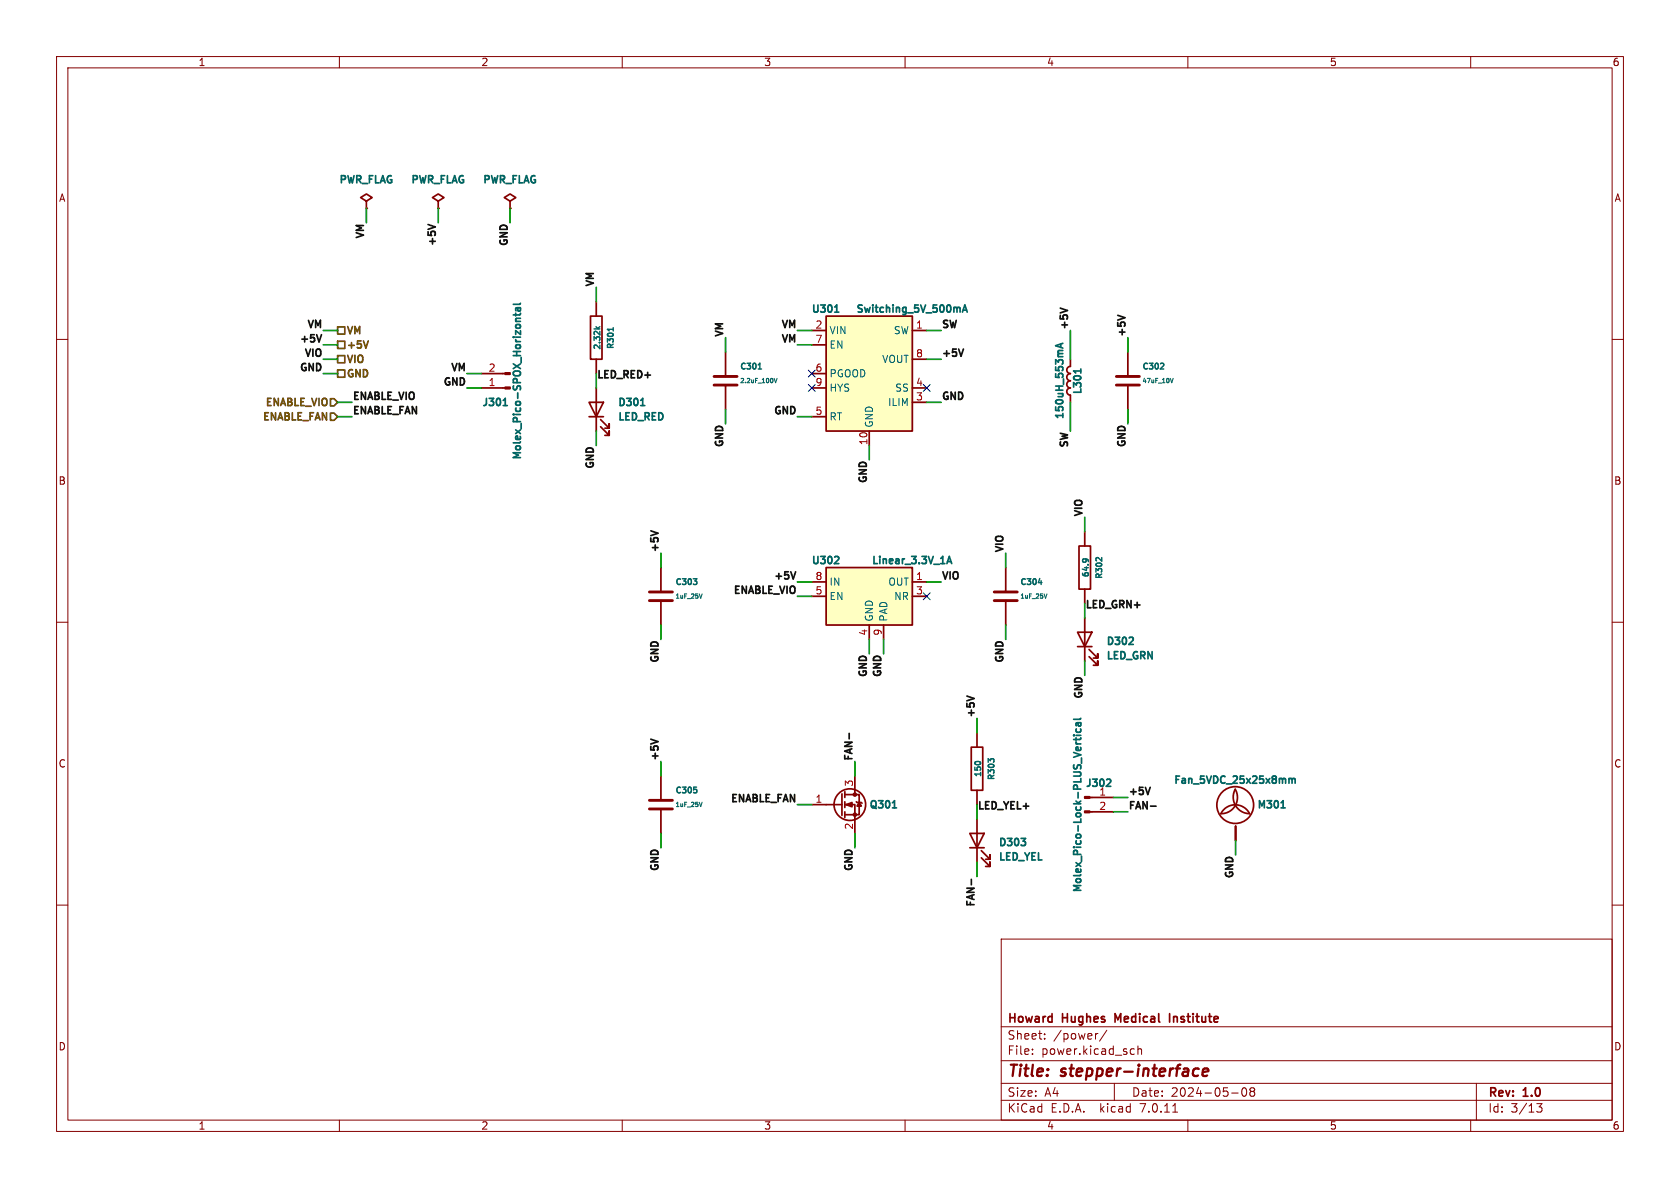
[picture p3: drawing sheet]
<svg xmlns="http://www.w3.org/2000/svg" width="297mm" height="210mm" viewBox="0 0 297 210" stroke-linecap="round" stroke-linejoin="round" font-family="sans-serif">
<g fill="none" stroke="#840000" stroke-width=".18">
<path d="M10 10h277v190h-277zM12 12h273v186h-273zM60 10v2M110 10v2M160 10v2M210 10v2M260 10v2M10 60h2M285 60h2M10 110h2M285 110h2M10 160h2"/>
<path d="M285 160h2M177 166h108v32h-108zM60 198v2M110 198v2M160 198v2M177 194.5h108M177 191.5h108M177 187.5h108M177 181.5h108M182.5 186.3v.1M182.5 185.5v.1M184.7 183.6v.1"/>
<path d="M184.7 182.8v.1M194.1 182.7l-.3 .1M195.7 182.1l-1.3 2M197 191.5v3M200.1 185.4l.4 .1M200.5 186.3l-.4 .1M201.2 185.5l.2-.1 .3 .1 .1 .9M201.2 184.9v1.5M207.3 196.6h.9M210 198v2M217.7 193.2h1.2M219.7 192.4l.2-.1a.81 .81 0 0 1 .6 .6 .81 .81 0 0 1-.3 .8l-.2 .1a.81 .81 0 0 1-.3-1.4z"/>
<path d="M221.2 192.9l-.2-.2 .2-.4 .5 .1 .1 .2-.3 .3M221.2 192.9l-.2 .3v.3l.2 .3 .5-.1 .1-.2-.1-.4-.2-.2M221.2 192.9h.3M260 198v2M261 191.5v6.5M271.7 195.1h.9l-.5 .6 .4 .1v.7l-.2 .1-.6-.1"/>
</g>
<path d="M211.2 189l.2-.1 .5 .1M211.8 190.1l-.6 .1M212.6 189.5l1-.1v-.4l-.2-.1-.6 .1-.2 .9 .2 .3 .6-.1" fill="none" stroke="#840000" stroke-width=".4"/>
<g fill="none" stroke="#840000" stroke-width=".3">
<path d="M90.2 35.6l1-.7-1-.6-1 .6 1 .7v1.2M104.4 55.9h2v7.6h-2zM105.4 53.3v2.6M143.5 58.4h2.5M146 55.9h15.3v20.3h-15.3zM161.3 58.4h2.5M85.1 68.6h4.2M85.1 66h4.2M104.1 71.1h2.6l-1.3 2.6zM104.1 73.7h2.6M105.4 63.5v2.5M105.4 68.6v7.6"/>
<path d="M106.2 75.4l1.5 1.6v-.8v.8h-.8M106.2 74.2l1.5 1.5v-.8v.8h-.8M128.3 62.2v4.3M128.3 68.1v4.3M143.5 68.6h2.5M143.5 73.7h2.5M143.5 66h2.5M143.5 61h2.5M153.7 76.2v2.5M161.3 71.1h2.5M161.3 68.6h2.5M161.3 63.5h2.5"/>
<path d="M199.4 62.2v4.3M199.4 68.1v4.3M190.8 96.5h2v7.6h-2zM191.8 94v2.5M116.8 100.3v4.3M116.8 106.2v4.3M143.5 102.9h2.5M143.5 105.4h2.5M146 100.3h15.3v10.2h-15.3zM153.7 110.5v2.5M156.2 110.5v2.5M161.3 102.9h2.5"/>
<path d="M161.3 105.4h2.5M177.8 100.3v4.3M177.8 106.2v4.3M190.5 111.8h2.5l-1.2 2.5zM190.5 114.3h2.5M191.8 104.1v2.6M191.8 109.2v7.6M192.5 116.1l1.6 1.5v-.8v.8h-.8M192.5 114.8l1.6 1.5v-.7v.7h-.8M116.8 137.2v4.3M149.4 140v1M151.1 137.2v3.3"/>
<path d="M171.7 132.1h2v7.6h-2zM172.7 129.5v2.6M172.7 139.7v2.5M218.4 139.5a2.87 2.87 0 0 1-2.6 4.3 2.84 2.84 0 0 1 2.6-1.5 2.84 2.84 0 0 1 2.5 1.5 2.92 2.92 0 0 1-2.5-4.3zM116.8 143v4.3M143.5 142.2h5.3M148.8 140.3v3.8M149.4 142.2h1.7v5.1M149.4 140.5h2.5v3.5h-2.5M149.4 141.7v1M149.4 143.5v1M151.4 141.7l.1 .2h.8l.1 .1"/>
<path d="M151.9 141.9l.4 .6h-.8zM171.4 147.3h2.6l-1.3 2.6zM171.4 149.9h2.6M172.7 144.8v7.6M173.5 151.6l1.5 1.6v-.8v.8h-.8M173.5 150.4l1.5 1.5v-.8v.8h-.8M192.6 143.5h4.2M192.6 141h4.2M218.4 146.1v2.5M206.8 179.2v1.5M197.6 180.3l-.5-1.1v1.5"/>
<circle cx="150.2" cy="142.2" r="2.79"/>
<circle cx="218.4" cy="142.3" r="3.3"/>
</g>
<g fill="#ffffc2" stroke="#ffffc2" stroke-width=".18">
<path d="M146 55.9h15.3v20.3h-15.3z"/>
<path d="M146 100.3h15.3v10.2h-15.3z"/>
</g>
<g fill="none" stroke="#006464" stroke-width=".3">
<path d="M91.2 56.8h.8M91.2 55.4v.4M91.2 57.5l.2-.1 .6 .1M91.5 54.4v.4l.2 .2 .3-.2v-.4M92 56.3h-.8v.3l.1 .2M92 54.4l-.8 .1v.4M92 55.4l-.2 .3h-1.1M92 53.6l-.2 .2h-1.1M147.6 55.2h.7M147.7 54.2l.2-.3v1.3M169 54.3l.2 .2M169.2 54.5v.7"/>
<path d="M169.2 54.5l.2-.2 .3 .1v.8M170.1 55.2l.5-1.3 .4 1.3M170.3 54.8h.6M89 71.7h.7M89.1 70.7l.2-.3v1.3M113.3 71.7h.7M113.4 70.7l.2-.3v1.3M187.5 60.8v.6M187.9 62h-.8M187.9 60.7l-1.3 .4 1.3 .4M191.1 65.2v.7M191.1 65.6h-1.3l.3 .2"/>
<path d="M147.7 98.4h.5l.1 .3-.8 .9h.8M167.4 99.6l.4-1.2 .4 1.2M167.5 99.3h.6M200.1 112.6l.2 .3v.3l-.7 .7h.7M189.8 130h.1M190.2 131.5h.9M190.2 131.1l.3 .4M190.2 130.4v.5M190.2 130h.9M190.3 128.8l-.1 .4 .3 .2 .5-.1v-.5M190.5 127.8l.1 .4 .2 .2 .3-.2-.1-.4M191.1 130.4l-.2 .3h-1.1"/>
<path d="M191.1 127.8h-.8v.5M191.1 127l-.2 .2h-1.1M195.8 137.7l.4 .1 .2 .3-.8 .9h.8M227.1 137.6l.2 .2v.7M227.9 137.6v.9M227.9 137.7l.3-.1 .2 .2M228.4 137.8l.2-.2 .3 .1 .1 .8M228.4 137.8v.7M157.8 142.8h.7M158 141.7l.1-.2v1.3M180.5 148.2h.8l-.4 .5M181.1 148.7l.2 .2v.3l-.2 .3"/>
<path d="M226.5 142.8h.7M226.7 141.7l.1-.2v1.3"/>
</g>
<path d="M126.2 68.1h4.1M126.2 66.5h4.1M197.4 68.1h4M197.4 66.5h4M114.8 106.2h4.1M114.8 104.6h4.1M175.8 106.2h4M175.8 104.6h4M114.8 143h4.1M114.8 141.5h4.1" fill="none" stroke="#840000" stroke-width=".51"/>
<g fill="none" stroke="#006464" stroke-width=".25">
<path d="M105.4 57.8l.4 .3M106 57.8l-.3 .2M108.4 57.9v.6M108.4 58.2h-1l.2 .2M134 65.2h.6M134.1 64.5l.2-.3v1M205.3 64.2l.3 .1 .1 .2-.6 .7h.6M191.8 98.8l.2 .4M192.4 99.1l-.2-.2-.6-.1-.2 .4M194.8 98.6v.6l-.8-.6-.2 .1v.3M122.6 102.3h.6l-.3 .4M123 102.7l.2 .2v.2l-.2 .2"/>
<path d="M183.6 103h.6M184.1 102.6v.7M191.3 100.6l.8 .2M122.7 139.1h.4M123 139.5l.2 .2v.3l-.2 .2M172.3 134.8a.64 .64 0 0 1 1.1 0M175.1 134.5l-.4-.4v.7M175.1 134.3l.2-.2h.2l.2 .2"/>
</g>
<path d="M136.9 66.9l.2 .8 .3-.8M206.9 66.9l.2 .8 .3-.8M124.1 105l-.2 .8M185.1 105l-.3 .8M124.1 141.8l-.2 .8" fill="none" stroke="#006464" stroke-width=".19"/>
<g fill="#840000" stroke="#840000" stroke-width=".3">
<path d="M89.3 65.9h.9v.3h-.9z"/>
<path d="M89.3 68.5h.9v.2h-.9z"/>
<path d="M191.8 143.4h.8v.2h-.8z"/>
<path d="M191.8 140.8h.8v.3h-.8z"/>
<path d="M149.6 142.2l1-.3v.7z"/>
<circle cx="151.1" cy="144" r=".25"/>
<circle cx="151.1" cy="140.5" r=".25"/>
</g>
<circle cx="90.2" cy="36.8" r=".15" fill="#840000"/>
<path d="M77.5 35.6l1-.7-1-.6-1 .6 1 .7v1.2" fill="none" stroke="#840000" stroke-width=".3"/>
<circle cx="77.5" cy="36.8" r=".15" fill="#840000"/>
<path d="M64.8 35.6l1-.7-1-.6-1 .6 1 .7v1.2" fill="none" stroke="#840000" stroke-width=".3"/>
<circle cx="64.8" cy="36.8" r=".15" fill="#840000"/>
<path d="M59.7 57.8h1.3v1.3h-1.3zM58.4 70.5h.7l.6 .6-.6 .7h-.7zM58.4 73h.7l.6 .7-.6 .6h-.7zM59.7 65.4h1.3v1.3h-1.3zM59.7 60.3h1.3v1.3h-1.3zM59.7 62.9h1.3v1.2h-1.3zM65.1 60.3l-.4 1.2" fill="none" stroke="#725600" stroke-width=".3"/>
<g fill="none" stroke="#0f0f0f" stroke-width=".3">
<path d="M75.7 39.7l1.2 .4-1.2 .4M56 59.2l.4 1.2 .4-1.2M187.4 54.5l1.3 .4M197.6 55.7l1.3 .5M170.3 61.7l-.4 1.3M115 93.8l1.3 .5M139.8 101.1l.4 1.2 .4-1.2M115 130.7l1.3 .4M150.1 129.6v1M170.9 123l1.3 .5M203.3 139.2l-.4 1.2M171.7 155.4v1"/>
<path d="M203.4 142.5h1"/>
</g>
<g fill="none" stroke="#009600" stroke-width=".3">
<path d="M64.8 36.8v2.6M77.5 36.8v2.6M90.2 36.8v2.6M57.1 58.4h2.6M105.4 50.8v2.5M128.3 59.7v2.5M141 58.4h2.5M163.8 58.4h2.6M189.2 58.4v5.1M199.4 59.7v2.5M57.1 66h2.6M57.1 61h2.6"/>
<path d="M57.1 63.5h2.6M59.7 71.1h2.5M59.7 73.7h2.5M82.5 66h2.6M82.5 68.6h2.6M105.4 66v2.6M105.4 76.2v2.5M128.3 72.4v2.5M141 73.7h2.5M141 61h2.5M153.7 78.7v2.6M163.8 71.1h2.6"/>
<path d="M163.8 63.5h2.6M189.2 71.1v5.1M199.4 72.4v2.5M116.8 97.8v2.5M177.8 97.8v2.5M191.8 91.4v2.6M116.8 110.5v2.5M141 102.9h2.5M141 105.4h2.5M153.7 113v2.6M156.2 113v2.6M163.8 102.9h2.6"/>
<path d="M177.8 110.5v2.5M191.8 106.7v2.5M191.8 116.8v2.6M116.8 134.6v2.6M151.1 134.6v2.6M172.7 127v2.5M116.8 147.3v2.6M141 142.2h2.5M151.1 147.3v2.6M172.7 142.2v2.6M172.7 152.4v2.5M196.8 141h2.6"/>
<path d="M196.8 143.5h2.6M218.4 148.6v2.5"/>
</g>
<path d="M142.9 68l1.2 1.2M142.9 65.4l1.2 1.2M144.1 68l-1.2 1.2M144.1 65.4l-1.2 1.2M163.2 68l1.2 1.2M164.4 68l-1.2 1.2M163.2 104.8l1.2 1.2M164.4 104.8l-1.2 1.2" fill="none" stroke="#000084" stroke-width=".18"/>
<g font-size="2.8" fill="#840000">
<text x="178" y="190.9">Title:</text>
<text x="187.7" y="190.9">stepper-interface</text>
</g>
<g font-size="2.1" fill="#840000">
<text x="178" y="184">Sheet:</text>
<text x="178" y="181.2">Howard</text>
<text x="186.2" y="184">/power/</text>
<text x="187.9" y="181.2">Hughes</text>
<text x="197.8" y="181.2">Medical</text>
<text x="208" y="181.2">Institute</text>
<text x="178" y="186.7">File:</text>
<text x="184.1" y="186.7">power.kicad_sch</text>
<text x="178" y="196.9">KiCad</text>
<text x="178" y="194.1">Size:</text>
<text x="184.7" y="194.1">A4</text>
<text x="185.7" y="196.9">E.D.A.</text>
<text x="194.6" y="196.9">kicad</text>
<text x="200" y="194.1">Date:</text>
<text x="201.8" y="196.9">7.0.11</text>
<text x="207" y="194.1">2024-05-08</text>
<text x="263" y="194.3">Rev:</text>
<text x="263" y="196.9">Id:</text>
<text x="267.1" y="196.9">3/13</text>
<text x="269.4" y="194.3">1.0</text>
</g>
<g font-size="1.8" fill="#840000">
<text x="35" y="11.9">1</text>
<text x="85" y="11.9">2</text>
<text x="135" y="11.9">3</text>
<text x="185" y="11.9">4</text>
<text x="235" y="11.9">5</text>
<text x="285" y="11.9">6</text>
<text x="10.3" y="35.9">A</text>
<text x="285.3" y="35.9">A</text>
<text x="10.3" y="85.9">B</text>
<text x="285.3" y="85.9">B</text>
<text x="10.3" y="135.9">C</text>
<text x="285.3" y="135.9">C</text>
<text x="10.3" y="185.9">D</text>
<text x="285.3" y="185.9">D</text>
<text x="35" y="199.9">1</text>
<text x="85" y="199.9">2</text>
<text x="135" y="199.9">3</text>
<text x="185" y="199.9">4</text>
<text x="235" y="199.9">5</text>
<text x="285" y="199.9">6</text>
</g>
<g font-size="1.8" fill="#006464">
<text x="59.7" y="32.8">PWR_FLAG</text>
<text x="72.4" y="32.8">PWR_FLAG</text>
<text x="85.1" y="32.8">PWR_FLAG</text>
<text x="143.2" y="55.7">U301</text>
<text x="146.6" y="59.3">VIN</text>
<text x="151.1" y="55.7">Switching_5V_500mA</text>
<text x="157.9" y="59.3">SW</text>
<text x="146.6" y="61.8">EN</text>
<text x="155.9" y="64.4">VOUT</text>
<text x="146.6" y="66.9">PGOOD</text>
<text x="146.6" y="69.4">HYS</text>
<text x="156.9" y="72">ILIM</text>
<text x="158.2" y="69.4">SS</text>
<text x="191.6" y="70" transform="rotate(-90 191.6 70)">L301</text>
<text x="85" y="72.2">J301</text>
<text x="109" y="72.2">D301</text>
<text x="109" y="74.8">LED_RED</text>
<text x="146.6" y="74.5">RT</text>
<text x="154.5" y="75.7" transform="rotate(-90 154.5 75.7)">GND</text>
<text x="188.4" y="74.4" transform="rotate(-90 188.4 74.4)">150uH_553mA</text>
<text x="92.5" y="81.5" transform="rotate(-90 92.5 81.5)">Molex_Pico-SPOX_Horizontal</text>
<text x="143.2" y="100.2">U302</text>
<text x="153.9" y="100.2">Linear_3.3V_1A</text>
<text x="146.6" y="106.3">EN</text>
<text x="146.6" y="103.7">IN</text>
<text x="157" y="103.7">OUT</text>
<text x="158" y="106.3">NR</text>
<text x="154.5" y="110" transform="rotate(-90 154.5 110)">GND</text>
<text x="157.1" y="110" transform="rotate(-90 157.1 110)">PAD</text>
<text x="195.4" y="114.4">D302</text>
<text x="195.4" y="117">LED_GRN</text>
<text x="153.5" y="143.3">Q301</text>
<text x="191.7" y="139.5">J302</text>
<text x="194.2" y="140.7">1</text>
<text x="207.3" y="139">Fan_5VDC_25x25x8mm</text>
<text x="222" y="143.3">M301</text>
<text x="176.3" y="150">D303</text>
<text x="176.3" y="152.5">LED_YEL</text>
<text x="191.6" y="158" transform="rotate(-90 191.6 158)">Molex_Pico-Lock-PLUS_Vertical</text>
</g>
<g font-size="1.8" fill="#0f0f0f">
<text x="64.4" y="42.6" transform="rotate(-90 64.4 42.6)">VM</text>
<text x="77.1" y="43.9" transform="rotate(-90 77.1 43.9)">+5V</text>
<text x="89.8" y="43.9" transform="rotate(-90 89.8 43.9)">GND</text>
<text x="105.1" y="50.8" transform="rotate(-90 105.1 50.8)">VM</text>
<text x="53.9" y="58.1">VM</text>
<text x="127.9" y="59.7" transform="rotate(-90 127.9 59.7)">VM</text>
<text x="137.8" y="58.1">VM</text>
<text x="166.4" y="58.1">SW</text>
<text x="188.9" y="58.4" transform="rotate(-90 188.9 58.4)">+5V</text>
<text x="199" y="59.7" transform="rotate(-90 199 59.7)">+5V</text>
<text x="52.6" y="65.7">GND</text>
<text x="52.6" y="60.6">+5V</text>
<text x="53.5" y="63.2">VIO</text>
<text x="79.3" y="65.7">VM</text>
<text x="137.8" y="60.6">VM</text>
<text x="166.4" y="63.2">+5V</text>
<text x="62.2" y="70.8">ENABLE_VIO</text>
<text x="78" y="68.2">GND</text>
<text x="105.4" y="67">LED_RED+</text>
<text x="166.4" y="70.8">GND</text>
<text x="62.2" y="73.3">ENABLE_FAN</text>
<text x="136.4" y="73.3">GND</text>
<text x="105.1" y="83.3" transform="rotate(-90 105.1 83.3)">GND</text>
<text x="127.9" y="79.5" transform="rotate(-90 127.9 79.5)">GND</text>
<text x="188.9" y="79.5" transform="rotate(-90 188.9 79.5)">SW</text>
<text x="199" y="79.5" transform="rotate(-90 199 79.5)">GND</text>
<text x="153.3" y="85.8" transform="rotate(-90 153.3 85.8)">GND</text>
<text x="191.4" y="91.4" transform="rotate(-90 191.4 91.4)">VIO</text>
<text x="116.5" y="97.8" transform="rotate(-90 116.5 97.8)">+5V</text>
<text x="177.5" y="97.8" transform="rotate(-90 177.5 97.8)">VIO</text>
<text x="129.3" y="105.1">ENABLE_VIO</text>
<text x="136.4" y="102.5">+5V</text>
<text x="166.4" y="102.5">VIO</text>
<text x="191.8" y="107.6">LED_GRN+</text>
<text x="116.5" y="117.6" transform="rotate(-90 116.5 117.6)">GND</text>
<text x="177.5" y="117.6" transform="rotate(-90 177.5 117.6)">GND</text>
<text x="153.3" y="120.1" transform="rotate(-90 153.3 120.1)">GND</text>
<text x="155.9" y="120.1" transform="rotate(-90 155.9 120.1)">GND</text>
<text x="191.4" y="123.9" transform="rotate(-90 191.4 123.9)">GND</text>
<text x="172.4" y="127" transform="rotate(-90 172.4 127)">+5V</text>
<text x="116.5" y="134.6" transform="rotate(-90 116.5 134.6)">+5V</text>
<text x="150.8" y="134.6" transform="rotate(-90 150.8 134.6)">FAN-</text>
<text x="128.8" y="141.9">ENABLE_FAN</text>
<text x="172.7" y="143.2">LED_YEL+</text>
<text x="199.4" y="140.6">+5V</text>
<text x="199.4" y="143.2">FAN-</text>
<text x="116.5" y="154.4" transform="rotate(-90 116.5 154.4)">GND</text>
<text x="150.8" y="154.4" transform="rotate(-90 150.8 154.4)">GND</text>
<text x="218.1" y="155.7" transform="rotate(-90 218.1 155.7)">GND</text>
<text x="172.4" y="160.7" transform="rotate(-90 172.4 160.7)">FAN-</text>
</g>
<g font-size="1.8" fill="#725600">
<text x="61.2" y="59.5">VM</text>
<text x="61.2" y="62.1">+5V</text>
<text x="61.2" y="64.6">VIO</text>
<text x="61.2" y="67.1">GND</text>
<text x="46.1" y="74.8">ENABLE_FAN</text>
<text x="46.6" y="72.2">ENABLE_VIO</text>
</g>
<g font-size="1.8" fill="#a90000">
<text x="144.1" y="58.2">2</text>
<text x="161.9" y="58.2">1</text>
<text x="86.3" y="65.8">2</text>
<text x="144.1" y="65.8">6</text>
<text x="144.1" y="60.7">7</text>
<text x="161.9" y="63.2">8</text>
<text x="86.3" y="68.3">1</text>
<text x="144.1" y="68.3">9</text>
<text x="161.9" y="70.9">3</text>
<text x="161.9" y="68.3">4</text>
<text x="144.1" y="73.4">5</text>
<text x="153.4" y="78.8" transform="rotate(-90 153.4 78.8)">10</text>
<text x="144.1" y="105.2">5</text>
<text x="144.1" y="102.6">8</text>
<text x="161.9" y="102.6">1</text>
<text x="161.9" y="105.2">3</text>
<text x="153.4" y="112.5" transform="rotate(-90 153.4 112.5)">4</text>
<text x="156" y="112.5" transform="rotate(-90 156 112.5)">9</text>
<text x="144.1" y="142">1</text>
<text x="150.9" y="139.1" transform="rotate(-90 150.9 139.1)">3</text>
<text x="194.2" y="143.3">2</text>
<text x="150.9" y="146.8" transform="rotate(-90 150.9 146.8)">2</text>
</g>
<g font-size="1.4" fill="#006464">
<text x="106.5" y="62" transform="rotate(-90 106.5 62)">2.32k</text>
<text x="108.8" y="61.9" transform="rotate(-90 108.8 61.9)">R301</text>
<text x="130.6" y="65.7">C301</text>
<text x="201.7" y="65.7">C302</text>
<text x="119.2" y="103.8">C303</text>
<text x="180.1" y="103.8">C304</text>
<text x="192.8" y="102.3" transform="rotate(-90 192.8 102.3)">64.9</text>
<text x="195.2" y="102.6" transform="rotate(-90 195.2 102.6)">R302</text>
<text x="173.8" y="137.6" transform="rotate(-90 173.8 137.6)">150</text>
<text x="119.2" y="140.6">C305</text>
<text x="176.1" y="138.1" transform="rotate(-90 176.1 138.1)">R303</text>
</g>
<g font-size="1.1" fill="#006464">
<text x="130.7" y="68">2.2uF_100V</text>
<text x="201.8" y="68">47uF_10V</text>
<text x="119.2" y="106.1">1uF_25V</text>
<text x="180.2" y="106.1">1uF_25V</text>
<text x="119.2" y="142.9">1uF_25V</text>
</g>
</svg>
